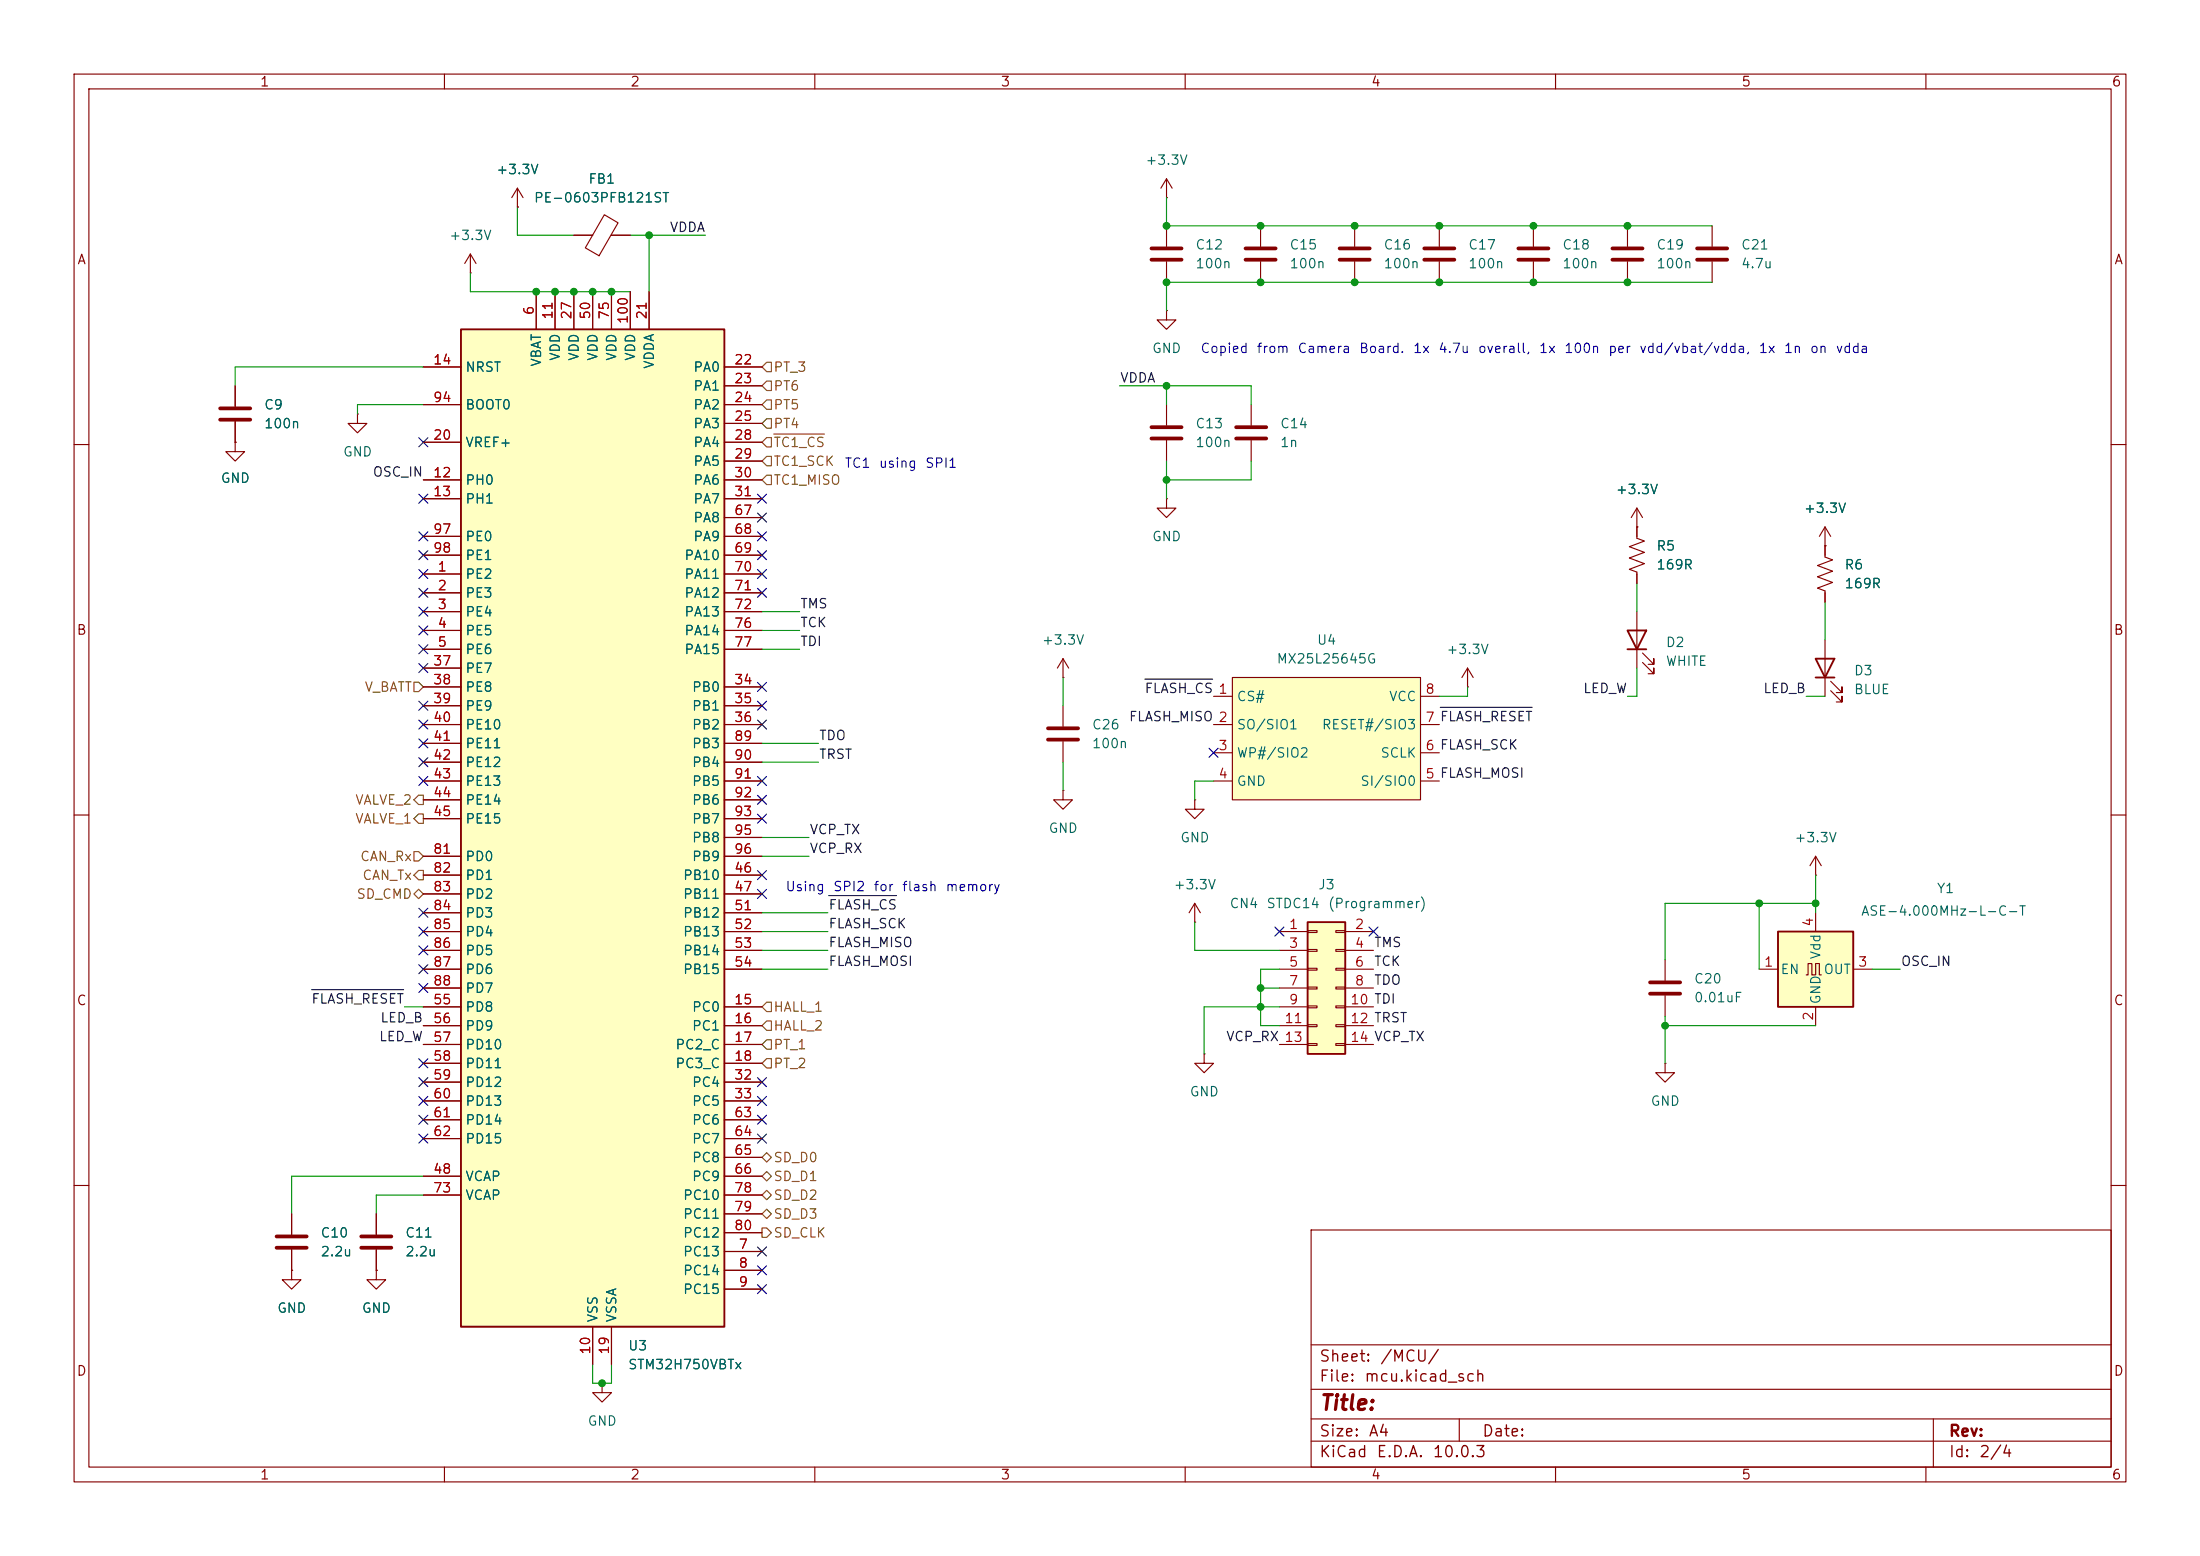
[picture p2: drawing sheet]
<svg xmlns="http://www.w3.org/2000/svg" width="297mm" height="210mm" viewBox="0 0 297 210" stroke-linecap="round" stroke-linejoin="round" font-family="sans-serif">
<g fill="none" stroke="#840000" stroke-width=".15">
<path d="M10 10h277v190h-277zM12 12h273v186h-273zM60 10v2M110 10v2M160 10v2M210 10v2M260 10v2M168.9 54.6v2.8M168.9 59.4v2.8M10 60h2M285 60h2M143.5 91.4h.1"/>
<path d="M143.5 88.9v2.5M143.5 95.3v2.7M143.5 88.9l-.8 1.3M143.5 88.9l.8 1.3M10 110h2M143.5 106.7v1.3h1.3l-1.3 1.2-1.3-1.2h1.3M143.5 106.7h.1M143.5 100.1v2.8M245.1 118.1h.1M245.1 115.6l-.8 1.2M245.1 115.6l.8 1.2M245.1 115.6v2.5"/>
<path d="M285 110h2M224.8 143.5v1.3h1.3l-1.3 1.3-1.3-1.3h1.3M224.8 143.5h.1M10 160h2M177 166h108v32h-108zM285 160h2M60 198v2M110 198v2M160 198v2M177 194.5h108M177 191.5h108M177 187.5h108"/>
<path d="M177 181.5h108M197 191.5v3M210 198v2M260 198v2M261 191.5v6.5"/>
</g>
<path d="M166.9 57.7h4M166.9 59.2h4M141.5 98.3h4M141.5 99.8h4" fill="none" stroke="#840000" stroke-width=".51"/>
<path d="M176.5 124.5h5.1v17.7h-5.1z" fill="#ffffc2"/>
<path d="M176.5 124.5h5.1v17.7h-5.1z" fill="none" stroke="#840000" stroke-width=".25"/>
<g fill="none" stroke="#840000" stroke-width=".15">
<path d="M63.5 36.8h.1M63.5 34.3l-.8 1.3M63.5 34.3l.8 1.3M63.5 34.3v2.5M182.9 30.5v2.8M182.9 35.3v2.8M172.7 125.7h3.8M172.7 128.3h3.8M172.7 130.8h3.8M172.7 133.4h3.8M172.7 135.9h3.8M172.7 138.4h3.8"/>
<path d="M176.5 125.6h1.3v.3h-1.3zM176.5 128.1h1.3v.3h-1.3zM176.5 130.7h1.3v.2h-1.3zM176.5 133.2h1.3v.3h-1.3zM176.5 135.8h1.3v.2h-1.3zM176.5 138.3h1.3v.3h-1.3zM180.3 125.6h1.3v.3h-1.3zM180.3 128.1h1.3v.3h-1.3zM180.3 130.7h1.3v.2h-1.3zM180.3 133.2h1.3v.3h-1.3zM180.3 135.8h1.3v.2h-1.3zM180.3 138.3h1.3v.3h-1.3z"/>
<path d="M181.6 125.7h3.8M181.6 128.3h3.8M181.6 130.8h3.8M181.6 133.4h3.8M181.6 135.9h3.8M181.6 138.4h3.8M172.7 141h3.8M176.5 140.8h1.3v.3h-1.3zM180.3 140.8h1.3v.3h-1.3zM181.6 141h3.8M50.8 171.5v1.2h1.3l-1.3 1.3-1.3-1.3h1.3M50.8 171.5h.1"/>
</g>
<path d="M180.8 33.5h4.1M180.8 35.1h4.1" fill="none" stroke="#840000" stroke-width=".51"/>
<path d="M166.4 91.4h25.4v16.6h-25.4z" fill="#ffffc2"/>
<g fill="none" stroke="#840000" stroke-width=".15">
<path d="M163.8 94h2.6M163.8 97.8h2.6M166.4 91.4h25.4v16.6h-25.4zM191.8 94h2.5M191.8 97.8h2.5M163.8 101.6h2.6M163.8 105.4h2.6M191.8 101.6h2.5M191.8 105.4h2.5M161.3 124.5h.1M161.3 121.9l-.8 1.3M161.3 121.9l.8 1.3"/>
<path d="M161.3 121.9v2.6"/>
</g>
<path d="M240 125.7h10.2v10.2h-10.2z" fill="#ffffc2"/>
<path d="M240 125.7h10.2v10.2h-10.2z" fill="none" stroke="#840000" stroke-width=".25"/>
<g fill="none" stroke="#840000" stroke-width=".15">
<path d="M219.7 30.5v2.8M219.7 35.3v2.8M237.5 130.8h2.5M243.8 131.6h.3v-1.6h.5v1.6h.5v-1.6h.5v1.6h.3M245.1 123.2v2.5M245.1 135.9v2.5M250.2 130.8h2.5M39.4 171.5v1.2h1.2l-1.2 1.3-1.3-1.3h1.3M39.4 171.5h.1M39.4 163.8v2.8M39.4 168.7v2.8M50.8 163.8v2.8"/>
<path d="M50.8 168.7v2.8"/>
</g>
<path d="M217.7 33.5h4M217.7 35.1h4M37.3 166.9h4.1M37.3 168.4h4.1M48.8 166.9h4M48.8 168.4h4" fill="none" stroke="#840000" stroke-width=".51"/>
<path d="M62.2 44.5h35.6v134.6h-35.6z" fill="#ffffc2"/>
<path d="M62.2 44.5h35.6v134.6h-35.6zM219.7 85.1h2.5l-1.2 2.5zM219.7 87.6h2.5M245.1 88.9h2.5l-1.2 2.5zM245.1 91.4h2.5" fill="none" stroke="#840000" stroke-width=".25"/>
<g fill="none" stroke="#840000" stroke-width=".15">
<path d="M69.8 27.9h.1M69.8 25.4l-.7 1.3M69.8 25.4l.8 1.3M69.8 25.4v2.5M72.4 39.4v5.1M74.9 39.4v5.1M77.5 39.4v5.1M77.5 31.8h2.5M80 39.4v5.1M81.6 29l1.8 1.1-2.5 4.4-1.9-1zM82.5 31.8h2.6M82.5 39.4v5.1"/>
<path d="M85.1 39.4v5.1M87.6 39.4v5.1M157.5 26.7h.1M157.5 24.1l-.8 1.3M157.5 24.1l.7 1.3M157.5 24.1v2.6M157.5 30.5v2.8M157.5 35.3v2.8M170.2 30.5v2.8M170.2 35.3v2.8M194.3 30.5v2.8M194.3 35.3v2.8"/>
<path d="M207 30.5v2.8M207 35.3v2.8M231.1 30.5v2.8M231.1 35.3v2.8M31.7 59.7v1.3h1.3l-1.3 1.2-1.2-1.2h1.2M31.7 59.7h.1M31.7 52.1v2.8M31.7 56.9v2.8M48.3 55.9v1.3h1.2l-1.2 1.2-1.3-1.2h1.3M48.3 55.9h.1M57.1 49.5h5.1M57.1 59.7h5.1"/>
<path d="M57.1 54.6h5.1M97.8 49.5h5.1M97.8 59.7h5.1M97.8 52.1h5.1M97.8 54.6h5.1M97.8 57.2h5.1M157.5 41.9v1.3h1.2l-1.2 1.3-1.3-1.3h1.3M157.5 41.9h.1M157.5 54.6v2.8M157.5 59.4v2.8M57.1 77.5h5.1M57.1 64.8h5.1"/>
<path d="M57.1 67.3h5.1M57.1 72.4h5.1M57.1 74.9h5.1M97.8 77.5h5.1M97.8 64.8h5.1M97.8 67.3h5.1M97.8 62.2h5.1M97.8 69.9h5.1M97.8 72.4h5.1M97.8 74.9h5.1M157.5 67.3v1.3h1.2l-1.2 1.3-1.3-1.3h1.3M157.5 67.3h.1"/>
<path d="M221 71.1h.1M221 68.6v4l1 .4-2 .8 2 .7-2 .8 2 .8-2 .7 1 .4v1.5M221 68.6l-.8 1.3M221 68.6l.7 1.3M246.4 73.7h.1M246.4 71.1v4.1l1 .4-2 .7 2 .8-2 .8 2 .7-2 .8 1 .4v1.5M246.4 71.1l-.8 1.3M246.4 71.1l.7 1.3M57.1 80h5.1M57.1 82.6h5.1M57.1 85.1h5.1M57.1 87.6h5.1"/>
<path d="M57.1 92.7h5.1M57.1 95.3h5.1M57.1 97.8h5.1M57.1 90.2h5.1M97.8 80h5.1M97.8 82.6h5.1M97.8 85.1h5.1M97.8 87.6h5.1M97.8 92.7h5.1M97.8 95.3h5.1M97.8 97.8h5.1M198.1 92.7h.1"/>
<path d="M198.1 90.2l-.7 1.2M198.1 90.2l.8 1.2M198.1 90.2v2.5M221 82.6v7.6M221.7 89.4l1.6 1.5v-.7v.7h-.8M221.7 88.1l1.6 1.6v-.8v.8h-.8M246.4 86.4v7.6M247.1 93.2l1.6 1.5v-.7v.7h-.8M247.1 91.9l1.6 1.6v-.8v.8h-.8M57.1 100.3h5.1M57.1 102.9h5.1M57.1 105.4h5.1"/>
<path d="M57.1 108h5.1M57.1 110.5h5.1M57.1 118.1h5.1M57.1 115.6h5.1M97.8 100.3h5.1M97.8 102.9h5.1M97.8 105.4h5.1M97.8 108h5.1M97.8 110.5h5.1M97.8 118.1h5.1M97.8 115.6h5.1M97.8 113h5.1"/>
<path d="M161.3 108v1.2h1.3l-1.3 1.3-1.3-1.3h1.3M161.3 108h.1M57.1 135.9h5.1M57.1 138.4h5.1M57.1 120.7h5.1M57.1 123.2h5.1M57.1 125.7h5.1M57.1 128.3h5.1M57.1 130.8h5.1M57.1 133.4h5.1M97.8 135.9h5.1M97.8 138.4h5.1"/>
<path d="M97.8 120.7h5.1M97.8 123.2h5.1M97.8 125.7h5.1M97.8 128.3h5.1M97.8 130.8h5.1M224.8 129.5v2.8M224.8 134.4v2.8M57.1 141h5.1M57.1 143.5h5.1M57.1 146.1h5.1M57.1 148.6h5.1M57.1 158.8h5.1"/>
<path d="M57.1 151.1h5.1M57.1 153.7h5.1M97.8 141h5.1M97.8 143.5h5.1M97.8 146.1h5.1M97.8 148.6h5.1M97.8 158.8h5.1M97.8 151.1h5.1M97.8 153.7h5.1M97.8 156.2h5.1M162.6 142.2v1.3h1.2l-1.2 1.3-1.3-1.3h1.3M162.6 142.2h.1"/>
<path d="M39.4 171.5h.1M39.4 163.8v2.8M39.4 168.7v2.8M50.8 171.5h.1M50.8 163.8v2.8M50.8 168.7v2.8M57.1 161.3h5.1M80 179.1v5.1M82.5 179.1v5.1M97.8 168.9h5.1M97.8 171.5h5.1M97.8 174h5.1"/>
<path d="M97.8 161.3h5.1M97.8 163.8h5.1M97.8 166.4h5.1M81.3 186.7v1.3h1.2l-1.2 1.2-1.3-1.2h1.3M81.3 186.7h.1"/>
</g>
<g fill="none" stroke="#840000" stroke-width=".51">
<path d="M155.4 33.5h4.1M155.4 35.1h4.1M168.1 33.5h4.1M168.1 35.1h4.1M192.3 33.5h4M192.3 35.1h4M205 33.5h4M205 35.1h4M229.1 33.5h4.1M229.1 35.1h4.1M29.7 55.1h4.1M29.7 56.6h4.1"/>
<path d="M155.4 57.7h4.1M155.4 59.2h4.1M222.8 132.6h4M222.8 134.1h4"/>
</g>
<g fill="none" stroke="#725600" stroke-width=".15">
<path d="M103.5 59.1h.6v1.2h-.6l-.6-.6zM103.5 51.4h.6v1.3h-.6l-.6-.6zM103.5 56.5h.6v1.3h-.6l-.6-.6zM103.5 48.9h.6v1.3h-.6l-.6-.7zM103.5 54h.6v1.2h-.6l-.6-.6zM104.5 58.6h6.8M103.5 64.1h.6v1.3h-.6l-.6-.6zM103.5 61.6h.6v1.3h-.6l-.6-.7zM55.9 92.1h.6l.6 .6-.6 .6h-.6zM55.9 114.9h.6l.6 .7-.6 .6h-.6zM56.5 107.3h.6v1.3h-.6l-.6-.6zM56.5 117.5h.6v1.2h-.6l-.6-.6z"/>
<path d="M56.5 109.9h.6v1.2h-.6l-.6-.6zM56.5 120l.6 .7-.6 .6-.6-.6zM103.5 135.3h.6v1.2h-.6l-.6-.6zM103.5 137.8h.6v1.3h-.6l-.6-.7zM102.9 158.8l.6-.7 .6 .7-.6 .6zM102.9 156.2l.6-.6 .6 .6-.6 .6zM103.5 142.9h.6v1.2h-.6l-.6-.6zM103.5 140.3h.6v1.3h-.6l-.6-.6zM102.9 161.3l.6-.6 .6 .6-.6 .6zM102.9 165.7h.6l.6 .7-.6 .6h-.6zM102.9 163.8l.6-.6 .6 .6-.6 .7z"/>
</g>
<path d="M154.6 91.7h9.1M194.4 95.5h12.4M42.1 133.6h12.4M111.9 120.9h9.1" fill="none" stroke="#0f0f0f" stroke-width=".15"/>
<g fill="none" stroke="#009600" stroke-width=".15">
<path d="M63.5 36.8v2.6h21.6M69.8 27.9v3.9h7.7M85.1 31.8h10.1M87.6 31.8v7.6M157.5 26.7v3.8h73.6M231.1 38.1h-73.6v3.8M57.1 49.5h-25.4v2.6M57.1 54.6h-8.8v1.3M151.1 52.1h17.8v2.5M157.5 52.1v2.5M157.5 62.2v5.1M168.9 62.2v2.6h-11.4"/>
<path d="M221 78.7v3.9M102.9 82.6h5M102.9 87.6h5M102.9 85.1h5M143.5 91.4v3.9M198.1 92.7v1.3h-3.8M221 90.2v3.8h-1.3M243.8 94h2.6M246.4 81.3v5.1M102.9 102.9h7.6M102.9 100.3h7.6M102.9 113h6.3"/>
<path d="M102.9 115.6h6.3M143.5 102.9v3.8M163.8 105.4h-2.5v2.6M245.1 118.1v5.1M54.6 135.9h2.5M102.9 128.3h8.9M102.9 130.8h8.9M102.9 123.2h8.9M102.9 125.7h8.9M161.3 124.5v3.8h11.4M170.2 133.4h2.5M172.7 135.9h-10.1v6.3"/>
<path d="M172.7 130.8h-2.5v7.6h2.5M224.8 138.4h20.3M224.8 137.2v6.3M237.5 121.9v8.9M245.1 121.9h-20.3v7.6M252.7 130.8h3.8M57.1 158.8h-17.7v5M57.1 161.3h-6.3v2.5M80 184.2v2.5h2.5v-2.5"/>
</g>
<g fill="none" stroke="#000084" stroke-width=".15">
<path d="M56.5 59.1l1.3 1.2M57.8 59.1l-1.3 1.2M56.5 76.9l1.3 1.2M56.5 66.7l1.3 1.2M56.5 79.4l1.3 1.2M56.5 74.3l1.3 1.2M56.5 71.8l1.3 1.2M57.8 76.9l-1.3 1.2M57.8 66.7l-1.3 1.2M57.8 79.4l-1.3 1.2M57.8 74.3l-1.3 1.2M57.8 71.8l-1.3 1.2"/>
<path d="M102.3 69.2l1.2 1.3M102.3 71.8l1.2 1.2M102.3 76.9l1.2 1.2M102.3 79.4l1.2 1.2M102.3 74.3l1.2 1.2M102.3 66.7l1.2 1.2M103.5 69.2l-1.2 1.3M103.5 71.8l-1.2 1.2M103.5 76.9l-1.2 1.2M103.5 79.4l-1.2 1.2M103.5 74.3l-1.2 1.2M103.5 66.7l-1.2 1.2"/>
<path d="M56.5 94.6l1.3 1.3M56.5 89.6l1.3 1.2M56.5 87l1.3 1.2M56.5 81.9l1.3 1.3M56.5 84.5l1.3 1.2M56.5 97.2l1.3 1.2M56.5 99.7l1.3 1.2M57.8 94.6l-1.3 1.3M57.8 89.6l-1.3 1.2M57.8 87l-1.3 1.2M57.8 81.9l-1.3 1.3M57.8 84.5l-1.3 1.2"/>
<path d="M57.8 97.2l-1.3 1.2M57.8 99.7l-1.3 1.2M102.3 94.6l1.2 1.3M102.3 97.2l1.2 1.2M102.3 92.1l1.2 1.2M103.5 97.2l-1.2 1.2M103.5 94.6l-1.2 1.3M103.5 92.1l-1.2 1.2M56.5 104.8l1.3 1.2M56.5 102.3l1.3 1.2M57.8 104.8l-1.3 1.2M57.8 102.3l-1.3 1.2"/>
<path d="M102.3 117.5l1.2 1.2M102.3 104.8l1.2 1.2M102.3 109.9l1.2 1.2M102.3 107.3l1.2 1.3M103.5 107.3l-1.2 1.3M103.5 117.5l-1.2 1.2M103.5 104.8l-1.2 1.2M103.5 109.9l-1.2 1.2M163.2 101l1.2 1.2M164.4 101l-1.2 1.2M56.5 132.7l1.3 1.3M56.5 130.2l1.3 1.2"/>
<path d="M56.5 127.7l1.3 1.2M56.5 122.6l1.3 1.2M56.5 125.1l1.3 1.2M57.8 132.7l-1.3 1.3M57.8 130.2l-1.3 1.2M57.8 127.7l-1.3 1.2M57.8 122.6l-1.3 1.2M57.8 125.1l-1.3 1.2M102.3 120l1.2 1.3M103.5 120l-1.2 1.3M172.1 125.1l1.2 1.2M173.3 125.1l-1.2 1.2"/>
<path d="M184.8 125.1l1.2 1.2M186 125.1l-1.2 1.2M56.5 150.5l1.3 1.2M56.5 145.4l1.3 1.3M56.5 153.1l1.3 1.2M56.5 148l1.3 1.2M56.5 142.9l1.3 1.2M57.8 150.5l-1.3 1.2M57.8 145.4l-1.3 1.3M57.8 153.1l-1.3 1.2M57.8 148l-1.3 1.2M57.8 142.9l-1.3 1.2"/>
<path d="M102.3 148l1.2 1.2M102.3 153.1l1.2 1.2M102.3 145.4l1.2 1.3M102.3 150.5l1.2 1.2M103.5 148l-1.2 1.2M103.5 153.1l-1.2 1.2M103.5 145.4l-1.2 1.3M103.5 150.5l-1.2 1.2M102.3 168.3l1.2 1.2M102.3 173.4l1.2 1.2M102.3 170.8l1.2 1.3M103.5 168.3l-1.2 1.2"/>
<path d="M103.5 173.4l-1.2 1.2M103.5 170.8l-1.2 1.3"/>
</g>
<g fill="#009600" stroke="#009600" stroke-width=".14">
<circle cx="170.2" cy="133.4" r=".46"/>
<circle cx="170.2" cy="135.9" r=".46"/>
<circle cx="224.8" cy="138.4" r=".46"/>
<circle cx="87.6" cy="31.8" r=".46"/>
<circle cx="82.5" cy="39.4" r=".46"/>
<circle cx="80" cy="39.4" r=".46"/>
<circle cx="81.3" cy="186.7" r=".46"/>
<circle cx="170.2" cy="38.1" r=".46"/>
<circle cx="170.2" cy="30.5" r=".46"/>
<circle cx="182.9" cy="30.5" r=".46"/>
<circle cx="182.9" cy="38.1" r=".46"/>
<circle cx="207" cy="30.5" r=".46"/>
<circle cx="207" cy="38.1" r=".46"/>
<circle cx="194.3" cy="30.5" r=".46"/>
<circle cx="194.3" cy="38.1" r=".46"/>
<circle cx="157.5" cy="30.5" r=".46"/>
<circle cx="157.5" cy="38.1" r=".46"/>
<circle cx="157.5" cy="52.1" r=".46"/>
<circle cx="219.7" cy="30.5" r=".46"/>
<circle cx="219.7" cy="38.1" r=".46"/>
<circle cx="77.5" cy="39.4" r=".46"/>
<circle cx="74.9" cy="39.4" r=".46"/>
<circle cx="72.4" cy="39.4" r=".46"/>
<circle cx="245.1" cy="121.9" r=".46"/>
<circle cx="237.5" cy="121.9" r=".46"/>
<circle cx="157.5" cy="64.8" r=".46"/>
</g>
<text font-size="2" fill="#840000" x="178" y="190.8">Title:</text>
<g font-size="1.5" fill="#840000">
<text x="178" y="184.2">Sheet:</text>
<text x="186.2" y="184.2">/MCU/</text>
<text x="178" y="186.9">File:</text>
<text x="184.1" y="186.9">mcu.kicad_sch</text>
<text x="178" y="197.1">KiCad</text>
<text x="178" y="194.3">Size:</text>
<text x="184.7" y="194.3">A4</text>
<text x="185.7" y="197.1">E.D.A.</text>
<text x="193.3" y="197.1">10.0.3</text>
<text x="200" y="194.3">Date:</text>
<text x="263" y="194.3">Rev:</text>
<text x="263" y="197.1">Id:</text>
<text x="267.1" y="197.1">2/4</text>
</g>
<g font-size="1.3" fill="#840000">
<text x="35" y="12">1</text>
<text x="85" y="12">2</text>
<text x="135" y="12">3</text>
<text x="185" y="12">4</text>
<text x="235" y="12">5</text>
<text x="285" y="12">6</text>
<text x="10.3" y="36">A</text>
<text x="285.3" y="36">A</text>
<text x="10.3" y="86">B</text>
<text x="285.3" y="86">B</text>
<text x="10.3" y="136">C</text>
<text x="285.3" y="136">C</text>
<text x="10.3" y="186">D</text>
<text x="285.3" y="186">D</text>
<text x="35" y="200">1</text>
<text x="85" y="200">2</text>
<text x="135" y="200">3</text>
<text x="185" y="200">4</text>
<text x="235" y="200">5</text>
<text x="285" y="200">6</text>
</g>
<g font-size="1.3" fill="#006464">
<text x="66.9" y="23.8">+3.3V</text>
<text x="154.5" y="22.6">+3.3V</text>
<text x="72" y="27.6">PE-0603PFB121ST</text>
<text x="79.3" y="25.1">FB1</text>
<text x="60.6" y="32.7">+3.3V</text>
<text x="161.3" y="34">C12</text>
<text x="174" y="34">C15</text>
<text x="186.7" y="34">C16</text>
<text x="198.1" y="34">C17</text>
<text x="210.8" y="34">C18</text>
<text x="223.5" y="34">C19</text>
<text x="235" y="34">C21</text>
<text x="161.3" y="36.5">100n</text>
<text x="174" y="36.5">100n</text>
<text x="186.7" y="36.5">100n</text>
<text x="198.1" y="36.5">100n</text>
<text x="210.8" y="36.5">100n</text>
<text x="223.5" y="36.5">100n</text>
<text x="235" y="36.5">4.7u</text>
<text x="155.4" y="48">GND</text>
<text x="62.7" y="50.5">NRST</text>
<text x="73.4" y="49.6" transform="rotate(-90 73.4 49.6)">VBAT</text>
<text x="75.9" y="48.8" transform="rotate(-90 75.9 48.8)">VDD</text>
<text x="78.4" y="48.8" transform="rotate(-90 78.4 48.8)">VDD</text>
<text x="81" y="48.8" transform="rotate(-90 81 48.8)">VDD</text>
<text x="83.5" y="48.8" transform="rotate(-90 83.5 48.8)">VDD</text>
<text x="86.1" y="48.8" transform="rotate(-90 86.1 48.8)">VDD</text>
<text x="88.6" y="49.9" transform="rotate(-90 88.6 49.9)">VDDA</text>
<text x="93.5" y="50.5">PA0</text>
<text x="93.5" y="53">PA1</text>
<text x="35.6" y="55.6">C9</text>
<text x="35.6" y="58.1">100n</text>
<text x="62.7" y="55.6">BOOT0</text>
<text x="93.5" y="55.6">PA2</text>
<text x="93.5" y="58.1">PA3</text>
<text x="161.3" y="58.1">C13</text>
<text x="172.7" y="58.1">C14</text>
<text x="29.7" y="65.5">GND</text>
<text x="46.2" y="61.9">GND</text>
<text x="62.7" y="65.7">PH0</text>
<text x="62.7" y="60.7">VREF+</text>
<text x="93.5" y="60.7">PA4</text>
<text x="93.5" y="63.2">PA5</text>
<text x="93.5" y="65.7">PA6</text>
<text x="161.3" y="60.7">100n</text>
<text x="172.7" y="60.7">1n</text>
<text x="62.7" y="68.3">PH1</text>
<text x="93.5" y="68.3">PA7</text>
<text x="93.5" y="70.8">PA8</text>
<text x="218" y="67">+3.3V</text>
<text x="243.4" y="69.6">+3.3V</text>
<text x="62.7" y="73.4">PE0</text>
<text x="62.7" y="75.9">PE1</text>
<text x="92.3" y="75.9">PA10</text>
<text x="93.5" y="73.4">PA9</text>
<text x="155.4" y="73.4">GND</text>
<text x="223.5" y="74.6">R5</text>
<text x="223.5" y="77.2">169R</text>
<text x="248.9" y="77.2">R6</text>
<text x="62.7" y="78.4">PE2</text>
<text x="62.7" y="81">PE3</text>
<text x="62.7" y="83.5">PE4</text>
<text x="92.3" y="78.4">PA11</text>
<text x="92.3" y="81">PA12</text>
<text x="92.3" y="83.5">PA13</text>
<text x="248.9" y="79.7">169R</text>
<text x="62.7" y="86.1">PE5</text>
<text x="62.7" y="88.6">PE6</text>
<text x="92.3" y="86.1">PA14</text>
<text x="92.3" y="88.6">PA15</text>
<text x="140.6" y="87.3">+3.3V</text>
<text x="172.3" y="89.9">MX25L25645G</text>
<text x="177.7" y="87.3">U4</text>
<text x="195.2" y="88.6">+3.3V</text>
<text x="224.8" y="87.6">D2</text>
<text x="62.7" y="91.1">PE7</text>
<text x="62.7" y="93.7">PE8</text>
<text x="93.3" y="93.7">PB0</text>
<text x="166.9" y="95">CS#</text>
<text x="187.4" y="95">VCC</text>
<text x="224.8" y="90.2">WHITE</text>
<text x="250.2" y="91.5">D3</text>
<text x="250.2" y="94">BLUE</text>
<text x="62.7" y="96.2">PE9</text>
<text x="62.7" y="98.8">PE10</text>
<text x="62.7" y="101.3">PE11</text>
<text x="93.3" y="96.2">PB1</text>
<text x="93.3" y="98.8">PB2</text>
<text x="93.3" y="101.3">PB3</text>
<text x="147.3" y="101.3">100n</text>
<text x="147.3" y="98.8">C26</text>
<text x="166.9" y="98.8">SO/SIO1</text>
<text x="178.4" y="98.8">RESET#/SIO3</text>
<text x="62.7" y="103.8">PE12</text>
<text x="62.7" y="106.4">PE13</text>
<text x="93.3" y="103.8">PB4</text>
<text x="93.3" y="106.4">PB5</text>
<text x="166.9" y="102.6">WP#/SIO2</text>
<text x="166.9" y="106.4">GND</text>
<text x="183.6" y="106.4">SI/SIO0</text>
<text x="186.3" y="102.6">SCLK</text>
<text x="62.7" y="108.9">PE14</text>
<text x="62.7" y="111.5">PE15</text>
<text x="93.3" y="108.9">PB6</text>
<text x="93.3" y="111.5">PB7</text>
<text x="141.5" y="112.7">GND</text>
<text x="62.7" y="116.5">PD0</text>
<text x="62.7" y="119.1">PD1</text>
<text x="92.1" y="119.1">PB10</text>
<text x="93.3" y="114">PB8</text>
<text x="93.3" y="116.5">PB9</text>
<text x="159.3" y="114">GND</text>
<text x="242.2" y="114">+3.3V</text>
<text x="62.7" y="121.6">PD2</text>
<text x="62.7" y="124.2">PD3</text>
<text x="92.1" y="121.6">PB11</text>
<text x="92.1" y="124.2">PB12</text>
<text x="158.3" y="120.4">+3.3V</text>
<text x="165.9" y="122.9">CN4</text>
<text x="170.9" y="122.9">STDC14</text>
<text x="177.9" y="120.4">J3</text>
<text x="179.2" y="122.9">(Programmer)</text>
<text x="251.2" y="123.9">ASE-4.000MHz-L-C-T</text>
<text x="261.4" y="120.9">Y1</text>
<text x="62.7" y="126.7">PD4</text>
<text x="62.7" y="129.2">PD5</text>
<text x="62.7" y="131.8">PD6</text>
<text x="92.1" y="126.7">PB13</text>
<text x="92.1" y="129.2">PB14</text>
<text x="92.1" y="131.8">PB15</text>
<text x="240.3" y="131.8">EN</text>
<text x="246.1" y="129.6" transform="rotate(-90 246.1 129.6)">Vdd</text>
<text x="246.1" y="131.8">OUT</text>
<text x="62.7" y="136.9">PD8</text>
<text x="62.7" y="134.3">PD7</text>
<text x="93.3" y="136.9">PC0</text>
<text x="228.6" y="135.6">0.01uF</text>
<text x="228.6" y="133.1">C20</text>
<text x="246.1" y="135.6" transform="rotate(-90 246.1 135.6)">GND</text>
<text x="62.7" y="139.4">PD9</text>
<text x="62.7" y="141.9">PD10</text>
<text x="91.1" y="141.9">PC2_C</text>
<text x="93.3" y="139.4">PC1</text>
<text x="62.7" y="144.5">PD11</text>
<text x="62.7" y="147">PD12</text>
<text x="62.7" y="149.6">PD13</text>
<text x="91.1" y="144.5">PC3_C</text>
<text x="93.3" y="147">PC4</text>
<text x="93.3" y="149.6">PC5</text>
<text x="160.5" y="148.3">GND</text>
<text x="222.8" y="149.6">GND</text>
<text x="62.7" y="152.1">PD14</text>
<text x="62.7" y="154.6">PD15</text>
<text x="93.3" y="152.1">PC6</text>
<text x="93.3" y="154.6">PC7</text>
<text x="62.7" y="159.7">VCAP</text>
<text x="93.3" y="157.2">PC8</text>
<text x="93.3" y="159.7">PC9</text>
<text x="43.2" y="167.3">C10</text>
<text x="54.6" y="167.3">C11</text>
<text x="62.7" y="162.3">VCAP</text>
<text x="92.1" y="162.3">PC10</text>
<text x="92.1" y="164.8">PC11</text>
<text x="92.1" y="167.3">PC12</text>
<text x="43.2" y="169.9">2.2u</text>
<text x="54.6" y="169.9">2.2u</text>
<text x="92.1" y="169.9">PC13</text>
<text x="92.1" y="172.4">PC14</text>
<text x="37.3" y="177.5">GND</text>
<text x="48.8" y="177.5">GND</text>
<text x="81" y="178.6" transform="rotate(-90 81 178.6)">VSS</text>
<text x="83.5" y="178.6" transform="rotate(-90 83.5 178.6)">VSSA</text>
<text x="92.1" y="175">PC15</text>
<text x="84.7" y="182.6">U3</text>
<text x="84.7" y="185.1">STM32H750VBTx</text>
<text x="79.2" y="192.7">GND</text>
</g>
<g font-size="1.3" fill="#0f0f0f">
<text x="90.3" y="31.6">VDDA</text>
<text x="151.1" y="51.9">VDDA</text>
<text x="50.2" y="64.6">OSC_IN</text>
<text x="107.9" y="82.4">TMS</text>
<text x="107.9" y="87.5">TDI</text>
<text x="107.9" y="85">TCK</text>
<text x="154.4" y="93.9">FLASH_CS 1</text>
<text x="213.6" y="93.9">LED_W</text>
<text x="238" y="93.9">LED_B</text>
<text x="110.5" y="100.2">TDO</text>
<text x="152.3" y="97.7">FLASH_MISO 2</text>
<text x="110.5" y="102.7">TRST</text>
<text x="109.2" y="112.9">VCP_TX</text>
<text x="109.2" y="115.4">VCP_RX</text>
<text x="111.8" y="125.6">FLASH_SCK</text>
<text x="111.8" y="123.1">FLASH_CS</text>
<text x="111.8" y="130.7">FLASH_MOSI</text>
<text x="111.8" y="128.1">FLASH_MISO</text>
<text x="185.4" y="128.1">TMS</text>
<text x="185.4" y="130.7">TCK</text>
<text x="256.5" y="130.7">OSC_IN</text>
<text x="41.9" y="135.8">FLASH_RESET</text>
<text x="185.4" y="133.2">TDO</text>
<text x="51.1" y="140.8">LED_W</text>
<text x="51.3" y="138.3">LED_B</text>
<text x="165.4" y="140.8">VCP_RX 13</text>
</g>
<g font-size="1.3" fill="#a90000">
<text x="72.4" y="42.6" transform="rotate(-90 72.4 42.6)">6</text>
<text x="74.9" y="43.2" transform="rotate(-90 74.9 43.2)">11</text>
<text x="77.4" y="43.2" transform="rotate(-90 77.4 43.2)">27</text>
<text x="80" y="43.2" transform="rotate(-90 80 43.2)">50</text>
<text x="82.5" y="43.2" transform="rotate(-90 82.5 43.2)">75</text>
<text x="85.1" y="43.8" transform="rotate(-90 85.1 43.8)">100</text>
<text x="87.6" y="43.2" transform="rotate(-90 87.6 43.2)">21</text>
<text x="58.4" y="49.5">14</text>
<text x="99" y="49.5">22</text>
<text x="99" y="52">23</text>
<text x="58.4" y="59.7">20</text>
<text x="58.4" y="54.6">94</text>
<text x="99" y="54.6">24</text>
<text x="99" y="57.1">25</text>
<text x="99" y="59.7">28</text>
<text x="58.4" y="64.7">12</text>
<text x="99" y="62.2">29</text>
<text x="99" y="64.7">30</text>
<text x="58.4" y="67.3">13</text>
<text x="99" y="67.3">31</text>
<text x="99" y="69.8">67</text>
<text x="58.4" y="72.4">97</text>
<text x="58.4" y="74.9">98</text>
<text x="59" y="77.4">1</text>
<text x="99" y="72.4">68</text>
<text x="99" y="74.9">69</text>
<text x="99" y="77.4">70</text>
<text x="59" y="80">2</text>
<text x="59" y="82.5">3</text>
<text x="99" y="80">71</text>
<text x="99" y="82.5">72</text>
<text x="59" y="85.1">4</text>
<text x="59" y="87.6">5</text>
<text x="99" y="85.1">76</text>
<text x="99" y="87.6">77</text>
<text x="58.4" y="90.1">37</text>
<text x="58.4" y="92.7">38</text>
<text x="58.4" y="95.2">39</text>
<text x="99" y="92.7">34</text>
<text x="99" y="95.2">35</text>
<text x="192.3" y="94">8</text>
<text x="58.4" y="97.8">40</text>
<text x="58.4" y="100.3">41</text>
<text x="99" y="97.8">36</text>
<text x="99" y="100.3">89</text>
<text x="164.4" y="101.6">3</text>
<text x="192.3" y="101.6">6 FLASH_SCK</text>
<text x="192.3" y="97.8">7 FLASH_RESET</text>
<text x="58.4" y="102.8">42</text>
<text x="58.4" y="105.4">43</text>
<text x="58.4" y="107.9">44</text>
<text x="99" y="102.8">90</text>
<text x="99" y="105.4">91</text>
<text x="99" y="107.9">92</text>
<text x="164.4" y="105.4">4</text>
<text x="192.3" y="105.4">5 FLASH_MOSI</text>
<text x="58.4" y="110.5">45</text>
<text x="99" y="110.5">93</text>
<text x="99" y="113">95</text>
<text x="58.4" y="115.5">81</text>
<text x="58.4" y="118.1">82</text>
<text x="99" y="118.1">46</text>
<text x="99" y="115.5">96</text>
<text x="58.4" y="120.6">83</text>
<text x="58.4" y="123.2">84</text>
<text x="58.4" y="125.7">85</text>
<text x="99" y="120.6">47</text>
<text x="99" y="123.2">51</text>
<text x="99" y="125.7">52</text>
<text x="173.9" y="125.7">1</text>
<text x="182.8" y="125.7">2</text>
<text x="245.1" y="125.2" transform="rotate(-90 245.1 125.2)">4</text>
<text x="58.4" y="128.2">86</text>
<text x="58.4" y="130.8">87</text>
<text x="99" y="128.2">53</text>
<text x="99" y="130.8">54</text>
<text x="173.9" y="128.2">3</text>
<text x="173.9" y="130.8">5</text>
<text x="182.8" y="128.2">4</text>
<text x="182.8" y="130.8">6</text>
<text x="238.1" y="130.8">1</text>
<text x="250.8" y="130.8">3</text>
<text x="58.4" y="135.9">55</text>
<text x="58.4" y="133.3">88</text>
<text x="99" y="135.9">15</text>
<text x="173.9" y="133.3">7</text>
<text x="173.9" y="135.9">9</text>
<text x="182.2" y="135.9">10 TDI</text>
<text x="182.8" y="133.3">8</text>
<text x="245.1" y="137.9" transform="rotate(-90 245.1 137.9)">2</text>
<text x="58.4" y="138.4">56</text>
<text x="58.4" y="140.9">57</text>
<text x="58.4" y="143.5">58</text>
<text x="99" y="138.4">16</text>
<text x="99" y="140.9">17</text>
<text x="99" y="143.5">18</text>
<text x="173.3" y="138.4">11</text>
<text x="182.2" y="138.4">12 TRST</text>
<text x="182.2" y="140.9">14 VCP_TX</text>
<text x="58.4" y="146">59</text>
<text x="58.4" y="148.6">60</text>
<text x="99" y="146">32</text>
<text x="99" y="148.6">33</text>
<text x="58.4" y="151.1">61</text>
<text x="58.4" y="153.6">62</text>
<text x="99" y="151.1">63</text>
<text x="99" y="153.6">64</text>
<text x="58.4" y="158.7">48</text>
<text x="58.4" y="161.3">73</text>
<text x="99" y="156.2">65</text>
<text x="99" y="158.7">66</text>
<text x="99" y="161.3">78</text>
<text x="99" y="163.8">79</text>
<text x="99" y="166.3">80</text>
<text x="99.6" y="168.9">7</text>
<text x="99.6" y="171.4">8</text>
<text x="99.6" y="174">9</text>
<text x="80" y="182.9" transform="rotate(-90 80 182.9)">10</text>
<text x="82.5" y="182.9" transform="rotate(-90 82.5 182.9)">19</text>
</g>
<g font-size="1.3" fill="#0000c2">
<text x="162" y="48">Copied</text>
<text x="169.6" y="48">from</text>
<text x="175.1" y="48">Camera</text>
<text x="183.4" y="48">Board.</text>
<text x="190.7" y="48">1x</text>
<text x="194.1" y="48">4.7u</text>
<text x="199.4" y="48">overall,</text>
<text x="207.7" y="48">1x</text>
<text x="211.1" y="48">100n</text>
<text x="217" y="48">per</text>
<text x="221.2" y="48">vdd/vbat/vdda,</text>
<text x="237.3" y="48">1x</text>
<text x="240.7" y="48">1n</text>
<text x="244.3" y="48">on</text>
<text x="247.7" y="48">vdda</text>
<text x="113.9" y="63.5">TC1</text>
<text x="118.6" y="63.5">using</text>
<text x="124.8" y="63.5">SPI1</text>
<text x="105.9" y="120.6">Using</text>
<text x="112.4" y="120.6">SPI2</text>
<text x="117.8" y="120.6">for</text>
<text x="121.7" y="120.6">flash</text>
<text x="127.6" y="120.6">memory</text>
</g>
<g font-size="1.3" fill="#725600">
<text x="104.3" y="53">PT6</text>
<text x="104.3" y="50.5">PT_3</text>
<text x="104.3" y="58.1">PT4</text>
<text x="104.3" y="55.6">PT5</text>
<text x="104.3" y="60.7">TC1_CS</text>
<text x="104.3" y="65.7">TC1_MISO</text>
<text x="104.3" y="63.2">TC1_SCK</text>
<text x="49.1" y="93.7">V_BATT</text>
<text x="47.9" y="108.9">VALVE_2</text>
<text x="47.9" y="111.5">VALVE_1</text>
<text x="48.5" y="116.5">CAN_Rx</text>
<text x="48.8" y="119.1">CAN_Tx</text>
<text x="48" y="121.6">SD_CMD</text>
<text x="104.3" y="136.9">HALL_1</text>
<text x="104.3" y="141.9">PT_1</text>
<text x="104.3" y="139.4">HALL_2</text>
<text x="104.3" y="144.5">PT_2</text>
<text x="104.3" y="159.7">SD_D1</text>
<text x="104.3" y="157.2">SD_D0</text>
<text x="104.3" y="162.3">SD_D2</text>
<text x="104.3" y="167.3">SD_CLK</text>
<text x="104.3" y="164.8">SD_D3</text>
</g>
</svg>
